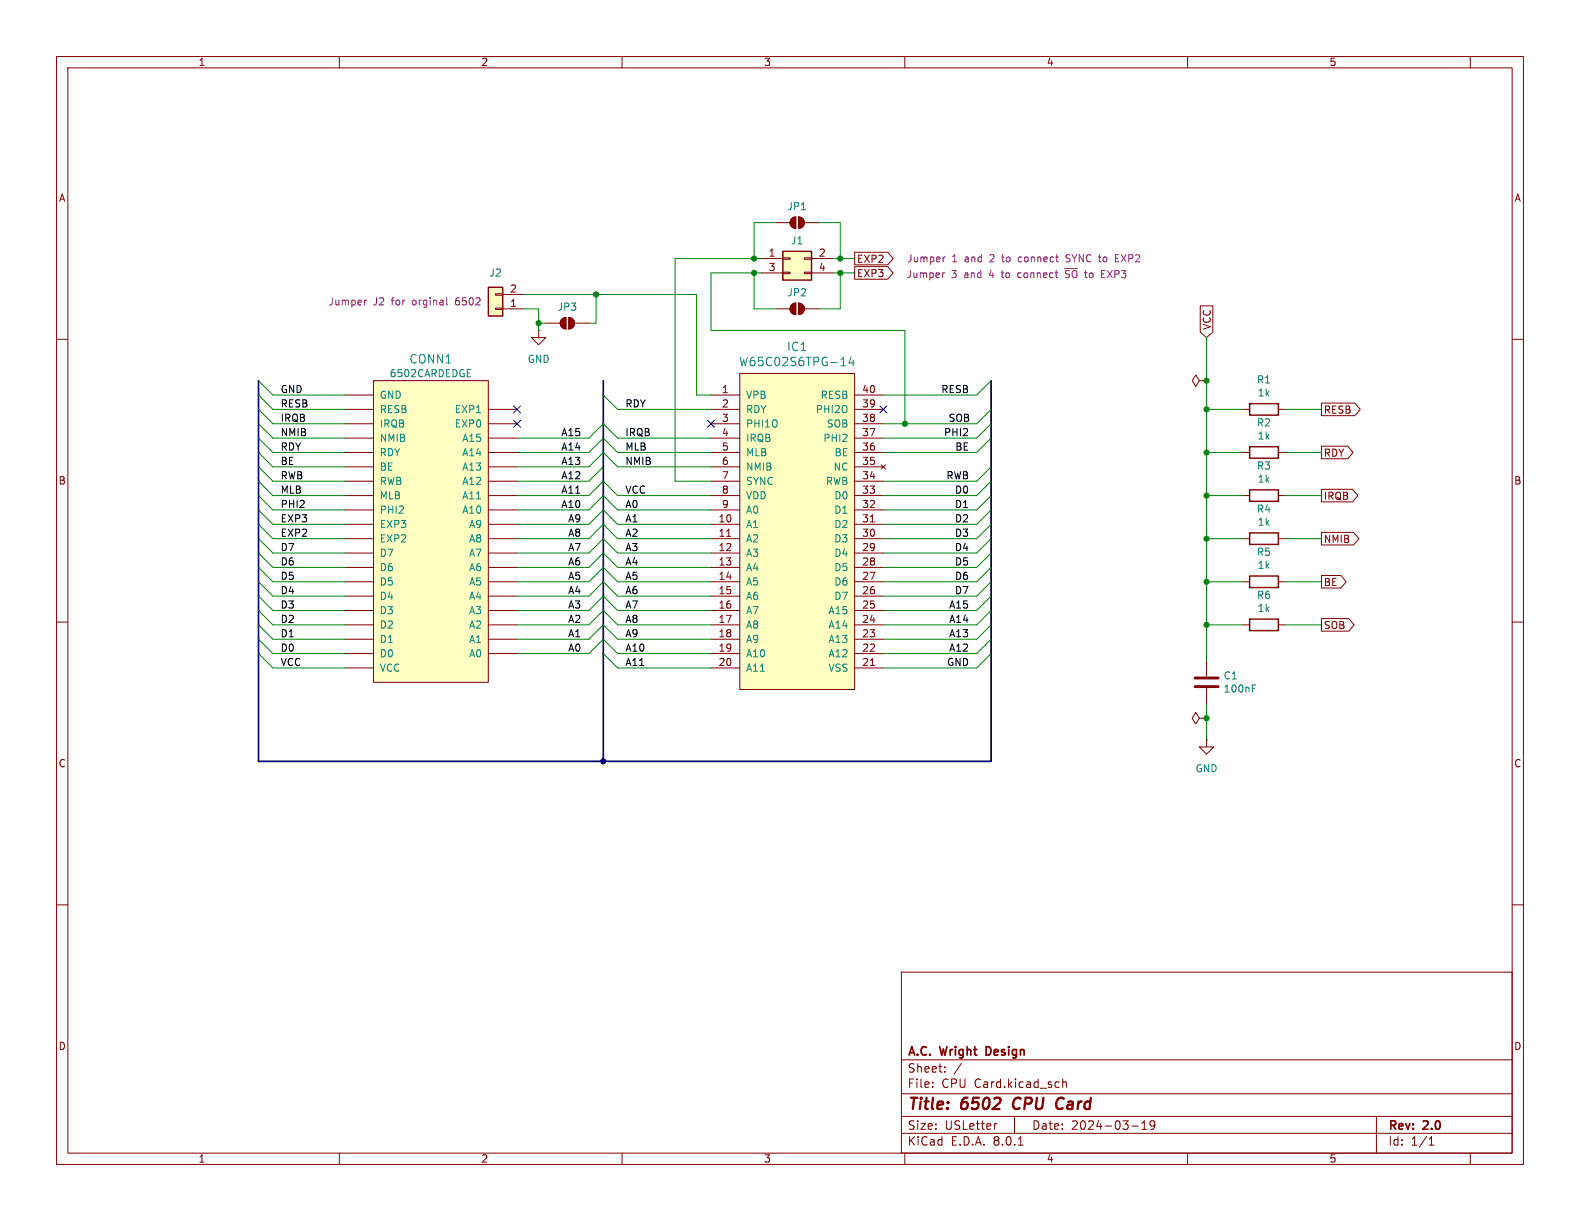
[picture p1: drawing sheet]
<svg xmlns="http://www.w3.org/2000/svg" width="279mm" height="216mm" viewBox="0 0 279 216" stroke-linecap="round" stroke-linejoin="round" font-family="sans-serif">
<g fill="none" stroke="#840000" stroke-width=".18">
<path d="M10 10h259.4v195.9h-259.4zM12 12h255.4v191.9h-255.4zM60 10v2M110 10v2M160 10v2M210 10v2M260 10v2M10 60h2M267.4 60h2M10 110h2M267.4 110h2M10 160h2"/>
<path d="M267.4 160h2M159.4 171.9h108v32h-108zM159.4 197.4h108M159.4 193.4h108M159.4 187.4h108M164.9 192.1v.2M164.9 191.4v.1M167.1 189.4v.2M167.1 188.7v.1M170 188l-1.3 1.9M176.3 198.7l-.3 .1M179.4 197.4v3"/>
<path d="M187.9 190.8v1.5M187.9 191.4l.2-.1 .4 .1 .1 .9M200.1 199.1h1.2M201.9 199.7h.9M201.9 198.6l.5-.4v1.5M204.2 198.8l-.3 .3h-.3l-.2-.3 .1-.5 .4-.1 .2 .1a.99 .99 0 0 1-.3 1.4h-.3M243.4 197.4v6.5M60 203.9v2M110 203.9v2M159.4 200.4h108M160 203.9v2M180.1 202.5h.8"/>
<path d="M210 203.9v2M252.7 202.5h.9M252.7 201.4l.4-.4v1.5M260 203.9v2"/>
</g>
<path d="M179.4 194.4a1.27 1.27 0 0 0 0 1.6M187 196l.3 .1 .5-.1M187.8 194.1l-.5 .1-.2 .2" fill="none" stroke="#840000" stroke-width=".4"/>
<path d="M174.7 185.1h-.3v1.5h.3" fill="none" stroke="#840000" stroke-width=".3"/>
<path d="M66 67.3h20.4v53.4h-20.4z" fill="#ffffc2"/>
<g fill="none" stroke="#840000" stroke-width=".18">
<path d="M137.2 39.4h2.5M140 38.7l.7-.3v2a1.02 1.02 0 0 1-.9-.6 1.02 1.02 0 0 1 .2-1.1zM141.2 38.4a1.02 1.02 0 0 1 1 1 1.02 1.02 0 0 1-1 1zM142.2 39.4h2.6M137.2 54.6h2.5M140 53.9l.7-.3v2a1.02 1.02 0 0 1-.9-.6 1.02 1.02 0 0 1 .2-1.1zM141.2 53.6a1.02 1.02 0 0 1 1 1 1.02 1.02 0 0 1-1 1zM142.2 54.6h2.6M61 77.5h5M61 74.9h5M61 72.4h5M61 69.9h5"/>
<path d="M66 67.3h20.4v53.4h-20.4zM86.4 77.5h5M86.4 74.9h5M86.4 72.4h5M212.1 67.3l-.6-1-.7 1 .7 1 .6-1h1.3M213.4 67.3h.1M219.7 72.4h1.3M226.1 72.4h1.2M61 90.2h5M61 87.6h5M61 85.1h5M61 82.6h5"/>
<path d="M61 80h5M61 97.8h5M61 95.3h5M61 92.7h5M86.4 90.2h5M86.4 87.6h5M86.4 85.1h5M86.4 82.6h5M86.4 80h5M86.4 97.8h5M86.4 95.3h5M86.4 92.7h5"/>
<path d="M219.7 87.6h1.3M219.7 80h1.3M219.7 95.3h1.3M226.1 87.6h1.2M226.1 80h1.2M226.1 95.3h1.2M61 115.6h5M61 113h5M61 110.5h5M61 108h5M61 105.4h5M61 102.9h5"/>
<path d="M61 100.3h5M61 118.1h5M86.4 115.6h5M86.4 113h5M86.4 110.5h5M86.4 108h5M86.4 105.4h5M86.4 102.9h5M86.4 100.3h5M213.4 116.8v2.8M219.7 102.9h1.3M226.1 102.9h1.2"/>
<path d="M212.1 127l-.6-1-.7 1 .7 1 .6-1h1.3M213.4 127h.1M213.4 130.8v1.3h1.2l-1.2 1.3-1.3-1.3h1.3M213.4 130.8h.1M213.4 121.7v2.8"/>
</g>
<path d="M82.6 66.6h.6M82.6 65.3h.6M221.5 121.7h.4M221.5 121.1h.6" fill="none" stroke="#008484" stroke-width=".18"/>
<path d="M221 79h5.1v2h-5.1zM221 71.4h5.1v2h-5.1zM221 86.6h5.1v2h-5.1zM221 94.2h5.1v2.1h-5.1zM221 101.9h5.1v2h-5.1z" fill="none" stroke="#840000" stroke-width=".25"/>
<path d="M211.3 119.9h4.1M211.3 121.4h4.1" fill="none" stroke="#840000" stroke-width=".51"/>
<g fill="#840000" stroke="#840000" stroke-width=".18">
<path d="M140 38.7l.7-.3v2a1.02 1.02 0 0 1-.9-.6 1.02 1.02 0 0 1 .2-1.1z"/>
<path d="M141.2 38.4a1.02 1.02 0 0 1 1 1 1.02 1.02 0 0 1-1 1z"/>
<path d="M140 53.9l.7-.3v2a1.02 1.02 0 0 1-.9-.6 1.02 1.02 0 0 1 .2-1.1z"/>
<path d="M141.2 53.6a1.02 1.02 0 0 1 1 1 1.02 1.02 0 0 1-1 1z"/>
</g>
<path d="M130.8 66h20.3v55.9h-20.3z" fill="#ffffc2"/>
<g fill="none" stroke="#840000" stroke-width=".18">
<path d="M125.7 69.9h5.1M125.7 72.4h5.1M125.7 74.9h5.1M125.7 77.5h5.1M130.8 66h20.3v55.9h-20.3zM151.1 69.9h5.1M151.1 72.4h5.1M151.1 74.9h5.1M151.1 77.5h5.1M125.7 92.7h5.1M125.7 95.3h5.1M125.7 97.8h5.1"/>
<path d="M125.7 90.2h5.1M125.7 87.6h5.1M125.7 85.1h5.1M125.7 82.6h5.1M125.7 80h5.1M128.5 94.8h.7M151.1 92.7h5.1M151.1 95.3h5.1M151.1 97.8h5.1M151.1 90.2h5.1M151.1 87.6h5.1M151.1 85.1h5.1"/>
<path d="M151.1 82.6h5.1M151.1 80h5.1M153.9 92.3h.7M155.8 82.2l.8 .7M156.6 82.2l-.8 .7M125.7 100.3h5.1M125.7 102.9h5.1M125.7 105.4h5.1M125.7 108h5.1M125.7 110.5h5.1M125.7 113h5.1M125.7 115.6h5.1"/>
<path d="M125.7 118.1h5.1M151.1 100.3h5.1M151.1 102.9h5.1M151.1 105.4h5.1M151.1 108h5.1M151.1 110.5h5.1M151.1 113h5.1M151.1 115.6h5.1M151.1 118.1h5.1M153.9 117.7h.7M219.7 110.5h1.3M226.1 110.5h1.2"/>
</g>
<path d="M148.7 64.7h.9M150.5 63.1l-.4 1.1h1M150.9 63.7v1" fill="none" stroke="#008484" stroke-width=".18"/>
<path d="M221 109.5h5.1v2h-5.1z" fill="none" stroke="#840000" stroke-width=".25"/>
<path d="M86.4 50.8h2.5v5.1h-2.5z" fill="#ffffc2"/>
<path d="M87.6 51.9h1.3v.3h-1.3zM87.6 54.5h1.3v.2h-1.3zM88.9 54.6h3.8M88.9 52.1h3.8M95.2 58.4v1.3h1.3l-1.3 1.3-1.2-1.3h1.2M95.2 58.4h.1M96.5 57.2h2.6M99.4 56.4l.7-.3v2.1a1.02 1.02 0 0 1-1-.7 1.02 1.02 0 0 1 .3-1.1zM100.6 56.1a1.02 1.02 0 0 1 1 1.1 1.02 1.02 0 0 1-1 1zM101.6 57.2h2.5" fill="none" stroke="#840000" stroke-width=".18"/>
<path d="M86.4 50.8h2.5v5.1h-2.5z" fill="none" stroke="#840000" stroke-width=".25"/>
<path d="M64.8 53.1l-.3 .1M79 53.7l.2 .2" fill="none" stroke="#840084" stroke-width=".18"/>
<g fill="#840000" stroke="#840000" stroke-width=".18">
<path d="M99.4 56.4l.7-.3v2.1a1.02 1.02 0 0 1-1-.7 1.02 1.02 0 0 1 .3-1.1z"/>
<path d="M100.6 56.1a1.02 1.02 0 0 1 1 1.1 1.02 1.02 0 0 1-1 1z"/>
</g>
<path d="M138.4 44.5h5.1v5h-5.1z" fill="#ffffc2"/>
<g fill="none" stroke="#840000" stroke-width=".18">
<path d="M134.6 45.7h3.8M134.6 48.3h3.8M138.4 48.1h1.3v.3h-1.3zM138.4 45.6h1.3v.2h-1.3zM142.2 48.1h1.3v.3h-1.3zM142.2 45.6h1.3v.2h-1.3zM143.5 45.7h3.8M143.5 48.3h3.8M151.1 44.6h5.9l.9 1.1-.9 1.1h-5.9zM151.1 47.1h5.9l.9 1.2-.9 1.1h-5.9zM212.2 54.1h2.3v4.6l-1.1 1-1.2-1zM233.7 71.3h5.9l.9 1.1-.9 1.1h-5.9z"/>
<path d="M233.7 78.9h4.6l1 1.1-1 1.1h-4.6zM233.7 94.1h5.7l.9 1.2-.9 1.1h-5.7zM233.7 86.5h5.5l.9 1.1-.9 1.1h-5.5zM233.7 109.4h4.8l1 1.1-1 1.1h-4.8zM233.7 101.8h3.4l1 1.1-1 1.1h-3.4z"/>
</g>
<path d="M138.4 44.5h5.1v5h-5.1z" fill="none" stroke="#840000" stroke-width=".25"/>
<g fill="none" stroke="#840084" stroke-width=".18">
<path d="M167 48.2l-.3 .2M167.1 45.5l-.3 .1M180.2 48.2l-.2 .3v.4l.2 .2M180.3 45.5l-.2 .2v.4l.2 .2M188.3 47.5h2.3M188.4 49l.5 .1M188.5 46.2l.5 .1M188.9 47.8h-.3l-.2 .3 .1 .3 .4 .1M189 45h-.3l-.2 .3 .1 .3 .4 .1M194.8 49.1h.6M194.8 47.8h.6M194.8 48.4h.4"/>
<path d="M197.2 46.3h.7M197.2 45h.7M197.2 45.6h.5"/>
</g>
<path d="M45.7 67.3v67.3h129.6v-67.3M106.7 67.3v67.3" fill="none" stroke="#000084" stroke-width=".3"/>
<g fill="none" stroke="#008400" stroke-width=".18">
<path d="M137.2 39.4h-3.9v6.3M144.8 39.4h3.8v6.3M92.7 54.6h2.5v3.8M92.7 52.1h30.5v17.8h2.5M95.2 57.2h1.3M105.4 52.1v5.1h-1.3M133.3 48.3v6.3h3.9M134.6 45.7h-15.2v39.4h6.3M134.6 48.3h-8.9v10.1h34.3v16.5M147.3 48.3h3.8M147.3 45.7h3.8M148.6 48.3v6.3h-3.8"/>
<path d="M213.4 59.7v57.1M45.7 72.4l2.6 2.5h12.7M45.7 67.3l2.6 2.6h12.7M45.7 77.5l2.6 2.5h12.7M45.7 69.9l2.6 2.5h12.7M45.7 74.9l2.6 2.6h12.7M91.4 77.5h12.7l2.6-2.6 2.5 2.6h16.5M106.7 69.9l2.5 2.5h16.5M175.3 72.4l-2.6 2.5h-16.5M175.3 67.3l-2.6 2.6h-16.5M175.3 77.5l-2.6 2.5h-16.5M175.3 74.9l-2.6 2.6h-16.5"/>
<path d="M213.4 72.4h6.3M227.3 72.4h6.4M45.7 90.2l2.6 2.5h12.7M45.7 95.3l2.6 2.5h12.7M45.7 97.8l2.6 2.5h12.7M45.7 92.7l2.6 2.6h12.7M45.7 87.6l2.6 2.6h12.7M45.7 85.1l2.6 2.5h12.7M45.7 80l2.6 2.6h12.7M45.7 82.6l2.6 2.5h12.7M91.4 92.7h12.7l2.6-2.5 2.5 2.5h16.5M91.4 97.8h12.7l2.6-2.5 2.5 2.5h16.5"/>
<path d="M91.4 95.3h12.7l2.6-2.6 2.5 2.6h16.5M91.4 90.2h12.7l2.6-2.6 2.5 2.6h16.5M91.4 87.6h12.7l2.6-2.5 2.5 2.5h16.5M91.4 82.6h12.7l2.6-2.6 2.5 2.6h16.5M91.4 80h12.7l2.6-2.5 2.5 2.5h16.5M106.7 82.6l-2.6 2.5h-12.7M175.3 90.2l-2.6 2.5h-16.5M175.3 95.3l-2.6 2.5h-16.5M175.3 97.8l-2.6 2.5h-16.5M175.3 92.7l-2.6 2.6h-16.5M175.3 87.6l-2.6 2.6h-16.5M175.3 85.1l-2.6 2.5h-16.5"/>
<path d="M175.3 82.6l-2.6 2.5h-16.5M213.4 95.3h6.3M213.4 87.6h6.3M213.4 80h6.3M227.3 95.3h6.4M227.3 87.6h6.4M227.3 80h6.4M45.7 115.6l2.6 2.5h12.7M45.7 108l2.6 2.5h12.7M45.7 113l2.6 2.6h12.7M45.7 110.5l2.6 2.5h12.7M45.7 102.9l2.6 2.5h12.7"/>
<path d="M45.7 100.3l2.6 2.6h12.7M45.7 105.4l2.6 2.6h12.7M91.4 110.5h12.7l2.6-2.5 2.5 2.5h16.5M91.4 115.6h12.7l2.6-2.6 2.5 2.6h16.5M91.4 113h12.7l2.6-2.5 2.5 2.5h16.5M91.4 105.4h12.7l2.6-2.5 2.5 2.5h16.5M91.4 102.9h12.7l2.6-2.6 2.5 2.6h16.5M91.4 108h12.7l2.6-2.6 2.5 2.6h16.5M91.4 100.3h12.7l2.6-2.5 2.5 2.5h16.5M106.7 115.6l2.5 2.5h16.5M175.3 115.6l-2.6 2.5h-16.5M175.3 108l-2.6 2.5h-16.5"/>
<path d="M175.3 113l-2.6 2.6h-16.5M175.3 110.5l-2.6 2.5h-16.5M175.3 102.9l-2.6 2.5h-16.5M175.3 100.3l-2.6 2.6h-16.5M175.3 105.4l-2.6 2.6h-16.5M213.4 110.5h6.3M213.4 102.9h6.3M227.3 110.5h6.4M227.3 102.9h6.4M213.4 124.5v6.3"/>
</g>
<path d="M90.8 74.3l1.2 1.2M90.8 71.8l1.2 1.2M92 74.3l-1.2 1.2M92 71.8l-1.2 1.2M125.1 74.3l1.2 1.2M126.3 74.3l-1.2 1.2M155.6 71.8l1.2 1.2M156.8 71.8l-1.2 1.2" fill="none" stroke="#000084" stroke-width=".18"/>
<g fill="#008400" stroke="#008400" stroke-width=".18">
<circle cx="95.2" cy="57.2" r=".46"/>
<circle cx="160" cy="74.9" r=".46"/>
<circle cx="105.4" cy="52.1" r=".46"/>
<circle cx="148.6" cy="45.7" r=".46"/>
<circle cx="148.6" cy="48.3" r=".46"/>
<circle cx="133.3" cy="45.7" r=".46"/>
<circle cx="133.3" cy="48.3" r=".46"/>
<circle cx="213.4" cy="110.5" r=".46"/>
<circle cx="213.4" cy="127" r=".46"/>
<circle cx="213.4" cy="67.3" r=".46"/>
<circle cx="213.4" cy="72.4" r=".46"/>
<circle cx="213.4" cy="87.6" r=".46"/>
<circle cx="213.4" cy="80" r=".46"/>
<circle cx="213.4" cy="102.9" r=".46"/>
<circle cx="213.4" cy="95.3" r=".46"/>
</g>
<circle cx="106.7" cy="134.6" r=".46" fill="#000084" stroke="#000084" stroke-width=".18"/>
<g font-size="2.8" fill="#840000">
<text x="160.4" y="196.8">Title:</text>
<text x="170.1" y="196.8">6502</text>
<text x="180" y="196.8">CPU</text>
<text x="188.4" y="196.8">Card</text>
</g>
<g font-size="2.1" fill="#008484">
<text x="72.3" y="64.5">CONN1</text>
<text x="130.6" y="65">W65C02S6TPG-14</text>
<text x="139.1" y="62.3">IC1</text>
</g>
<g font-size="2.1" fill="#840000">
<text x="160.4" y="189.9">Sheet:</text>
<text x="160.4" y="187.1">A.C.</text>
<text x="166.4" y="187.1">Wright</text>
<text x="175" y="187.1">Design</text>
<text x="160.4" y="192.6">File:</text>
<text x="166.5" y="192.6">CPU Card.kicad_sch</text>
<text x="160.4" y="202.8">KiCad</text>
<text x="160.4" y="200">Size:</text>
<text x="167.1" y="200">USLetter</text>
<text x="168.1" y="202.8">E.D.A.</text>
<text x="175.7" y="202.8">8.0.1</text>
<text x="182.4" y="200">Date:</text>
<text x="189.4" y="200">2024-03-19</text>
<text x="245.4" y="200.2">Rev:</text>
<text x="245.4" y="202.8">Id:</text>
<text x="249.5" y="202.8">1/1</text>
<text x="251.8" y="200.2">2.0</text>
</g>
<g font-size="1.8" fill="#840000">
<text x="35" y="11.9">1</text>
<text x="85" y="11.9">2</text>
<text x="135" y="11.9">3</text>
<text x="185" y="11.9">4</text>
<text x="235" y="11.9">5</text>
<text x="10.3" y="35.9">A</text>
<text x="267.7" y="35.9">A</text>
<text x="135.8" y="45.5">1</text>
<text x="144.7" y="45.5">2</text>
<text x="151.4" y="46.7">EXP2</text>
<text x="90.1" y="51.8">2</text>
<text x="135.8" y="48">3</text>
<text x="144.7" y="48">4</text>
<text x="151.4" y="49.2">EXP3</text>
<text x="90.1" y="54.4">1</text>
<text x="214.3" y="58.4" transform="rotate(-90 214.3 58.4)">VCC</text>
<text x="127.6" y="69.6">1</text>
<text x="152.4" y="69.6">40</text>
<text x="127.6" y="72.1">2</text>
<text x="127.6" y="74.7">3</text>
<text x="127.6" y="77.2">4</text>
<text x="152.4" y="77.2">37</text>
<text x="152.4" y="74.7">38</text>
<text x="152.4" y="72.1">39</text>
<text x="234" y="73.3">RESB</text>
<text x="127.6" y="79.8">5</text>
<text x="127.6" y="82.3">6</text>
<text x="152.4" y="82.3">35</text>
<text x="152.4" y="79.8">36</text>
<text x="234" y="81">RDY</text>
<text x="10.3" y="85.9">B</text>
<text x="127.6" y="84.8">7</text>
<text x="127.6" y="87.4">8</text>
<text x="127.6" y="89.9">9</text>
<text x="152.4" y="89.9">32</text>
<text x="152.4" y="87.4">33</text>
<text x="152.4" y="84.8">34</text>
<text x="234" y="88.6">IRQB</text>
<text x="267.7" y="85.9">B</text>
<text x="127" y="92.5">10</text>
<text x="127" y="95">11</text>
<text x="152.4" y="95">30</text>
<text x="152.4" y="92.5">31</text>
<text x="127" y="97.5">12</text>
<text x="127" y="100.1">13</text>
<text x="152.4" y="100.1">28</text>
<text x="152.4" y="97.5">29</text>
<text x="234" y="96.2">NMIB</text>
<text x="127" y="102.6">14</text>
<text x="127" y="105.2">15</text>
<text x="127" y="107.7">16</text>
<text x="152.4" y="107.7">25</text>
<text x="152.4" y="105.2">26</text>
<text x="152.4" y="102.6">27</text>
<text x="234" y="103.8">BE</text>
<text x="127" y="110.2">17</text>
<text x="127" y="112.8">18</text>
<text x="152.4" y="112.8">23</text>
<text x="152.4" y="110.2">24</text>
<text x="234" y="111.4">SOB</text>
<text x="127" y="115.3">19</text>
<text x="127" y="117.9">20</text>
<text x="152.4" y="117.9">21</text>
<text x="152.4" y="115.3">22</text>
<text x="10.3" y="135.9">C</text>
<text x="267.7" y="135.9">C</text>
<text x="10.3" y="185.9">D</text>
<text x="267.7" y="185.9">D</text>
<text x="35" y="205.8">1</text>
<text x="85" y="205.8">2</text>
<text x="135" y="205.8">3</text>
<text x="185" y="205.8">4</text>
<text x="235" y="205.8">5</text>
</g>
<g font-size="1.8" fill="#008484">
<text x="139.1" y="37.4">JP1</text>
<text x="139.8" y="43.4">J1</text>
<text x="86.4" y="49.1">J2</text>
<text x="139.1" y="52.6">JP2</text>
<text x="98.5" y="55.1">JP3</text>
<text x="93.2" y="64.4">GND</text>
<text x="67.1" y="70.7">GND</text>
<text x="68.8" y="66.9">6502CARDEDGE</text>
<text x="131.8" y="70.7">VPB</text>
<text x="145" y="70.7">RESB</text>
<text x="222.2" y="68">R1</text>
<text x="222.3" y="70.3">1k</text>
<text x="67.1" y="75.8">IRQB</text>
<text x="67.1" y="73.3">RESB</text>
<text x="80.3" y="75.8">EXP0</text>
<text x="80.3" y="73.3">EXP1</text>
<text x="131.8" y="73.3">RDY</text>
<text x="131.8" y="75.8">PHI1O</text>
<text x="144.2" y="73.3">PHI2O</text>
<text x="146.1" y="75.8">SOB</text>
<text x="222.2" y="75.6">R2</text>
<text x="222.3" y="77.9">1k</text>
<text x="67.1" y="83.4">BE</text>
<text x="67.1" y="78.3">NMIB</text>
<text x="67.1" y="80.9">RDY</text>
<text x="81.6" y="83.4">A13</text>
<text x="81.6" y="80.9">A14</text>
<text x="81.6" y="78.3">A15</text>
<text x="131.8" y="78.3">IRQB</text>
<text x="131.8" y="80.9">MLB</text>
<text x="131.8" y="83.4">NMIB</text>
<text x="145.5" y="78.3">PHI2</text>
<text x="147.3" y="83.4">NC</text>
<text x="147.5" y="80.9">BE</text>
<text x="222.2" y="83.2">R3</text>
<text x="67.1" y="88.5">MLB</text>
<text x="67.1" y="86">RWB</text>
<text x="81.6" y="88.5">A11</text>
<text x="81.6" y="86">A12</text>
<text x="131.8" y="86">SYNC</text>
<text x="131.8" y="88.5">VDD</text>
<text x="145.9" y="86">RWB</text>
<text x="147.4" y="88.5">D0</text>
<text x="222.3" y="85.5">1k</text>
<text x="67.1" y="93.6">EXP3</text>
<text x="67.1" y="91">PHI2</text>
<text x="81.6" y="91">A10</text>
<text x="82.8" y="93.6">A9</text>
<text x="131.8" y="93.6">A1</text>
<text x="131.8" y="91">A0</text>
<text x="147.4" y="93.6">D2</text>
<text x="147.4" y="91">D1</text>
<text x="222.2" y="90.9">R4</text>
<text x="222.3" y="93.2">1k</text>
<text x="67.1" y="101.2">D6</text>
<text x="67.1" y="98.7">D7</text>
<text x="67.1" y="96.1">EXP2</text>
<text x="82.8" y="101.2">A6</text>
<text x="82.8" y="98.7">A7</text>
<text x="82.8" y="96.1">A8</text>
<text x="131.8" y="96.1">A2</text>
<text x="131.8" y="98.7">A3</text>
<text x="131.8" y="101.2">A4</text>
<text x="147.4" y="101.2">D5</text>
<text x="147.4" y="98.7">D4</text>
<text x="147.4" y="96.1">D3</text>
<text x="222.2" y="98.5">R5</text>
<text x="222.3" y="100.8">1k</text>
<text x="67.1" y="106.3">D4</text>
<text x="67.1" y="103.7">D5</text>
<text x="82.8" y="106.3">A4</text>
<text x="82.8" y="103.7">A5</text>
<text x="131.8" y="103.7">A5</text>
<text x="131.8" y="106.3">A6</text>
<text x="147.4" y="106.3">D7</text>
<text x="147.4" y="103.7">D6</text>
<text x="222.2" y="106.1">R6</text>
<text x="67.1" y="113.9">D1</text>
<text x="67.1" y="111.4">D2</text>
<text x="67.1" y="108.8">D3</text>
<text x="82.8" y="113.9">A1</text>
<text x="82.8" y="111.4">A2</text>
<text x="82.8" y="108.8">A3</text>
<text x="131.8" y="108.8">A7</text>
<text x="131.8" y="111.4">A8</text>
<text x="131.8" y="113.9">A9</text>
<text x="146.4" y="113.9">A13</text>
<text x="146.4" y="111.4">A14</text>
<text x="146.4" y="108.8">A15</text>
<text x="222.3" y="108.4">1k</text>
<text x="67.1" y="116.4">D0</text>
<text x="67.1" y="119">VCC</text>
<text x="82.8" y="116.4">A0</text>
<text x="131.8" y="116.4">A10</text>
<text x="131.8" y="119">A11</text>
<text x="146.4" y="119">VSS</text>
<text x="146.4" y="116.4">A12</text>
<text x="216.3" y="120.3">C1</text>
<text x="216.3" y="122.7">100nF</text>
<text x="211.3" y="136.8">GND</text>
</g>
<g font-size="1.8" fill="#840084">
<text x="160.3" y="46.6">Jumper</text>
<text x="168.3" y="46.6">1</text>
<text x="170.7" y="46.6">and</text>
<text x="175.3" y="46.6">2</text>
<text x="177.7" y="46.6">to</text>
<text x="180.7" y="46.6">connect</text>
<text x="189.4" y="46.6">SYNC to</text>
<text x="198.5" y="46.6">EXP2</text>
<text x="160.2" y="49.4">Jumper</text>
<text x="168.2" y="49.4">3</text>
<text x="170.6" y="49.4">and</text>
<text x="175.2" y="49.4">4</text>
<text x="177.6" y="49.4">to</text>
<text x="180.7" y="49.4">connect</text>
<text x="189.3" y="49.4">~{SO}</text>
<text x="193" y="49.4">to</text>
<text x="196" y="49.4">EXP3</text>
<text x="58" y="54.2">Jumper</text>
<text x="66" y="54.2">J2</text>
<text x="69.4" y="54.2">for</text>
<text x="73.2" y="54.2">orginal</text>
<text x="81" y="54.2">6502</text>
</g>
<g font-size="1.8">
<text x="49.5" y="69.6">GND</text>
<text x="166.3" y="69.6">RESB</text>
<text x="49.5" y="77.2">NMIB</text>
<text x="49.5" y="72.1">RESB</text>
<text x="49.5" y="74.7">IRQB</text>
<text x="99.2" y="77.2">A15</text>
<text x="110.5" y="72.1">RDY</text>
<text x="110.5" y="77.2">IRQB</text>
<text x="166.8" y="77.2">PHI2</text>
<text x="167.6" y="74.7">SOB</text>
<text x="49.5" y="82.3">BE</text>
<text x="49.5" y="79.7">RDY</text>
<text x="99.2" y="82.3">A13</text>
<text x="99.2" y="79.7">A14</text>
<text x="110.5" y="82.3">NMIB</text>
<text x="110.5" y="79.7">MLB</text>
<text x="168.8" y="79.7">BE</text>
<text x="49.5" y="87.4">MLB</text>
<text x="49.5" y="84.8">RWB</text>
<text x="49.5" y="89.9">PHI2</text>
<text x="99.2" y="84.8">A12</text>
<text x="99.2" y="89.9">A10</text>
<text x="99.2" y="87.4">A11</text>
<text x="110.5" y="89.9">A0</text>
<text x="110.5" y="87.4">VCC</text>
<text x="167.3" y="84.8">RWB</text>
<text x="168.8" y="87.4">D0</text>
<text x="168.8" y="89.9">D1</text>
<text x="49.5" y="92.4">EXP3</text>
<text x="49.5" y="95">EXP2</text>
<text x="100.4" y="92.4">A9</text>
<text x="100.4" y="95">A8</text>
<text x="110.5" y="92.4">A1</text>
<text x="110.5" y="95">A2</text>
<text x="168.8" y="92.4">D2</text>
<text x="168.8" y="95">D3</text>
<text x="49.5" y="100.1">D6</text>
<text x="49.5" y="97.5">D7</text>
<text x="100.4" y="100.1">A6</text>
<text x="100.4" y="97.5">A7</text>
<text x="110.5" y="100.1">A4</text>
<text x="110.5" y="97.5">A3</text>
<text x="168.8" y="100.1">D5</text>
<text x="168.8" y="97.5">D4</text>
<text x="49.5" y="102.6">D5</text>
<text x="49.5" y="107.7">D3</text>
<text x="49.5" y="105.1">D4</text>
<text x="100.4" y="105.1">A4</text>
<text x="100.4" y="107.7">A3</text>
<text x="100.4" y="102.6">A5</text>
<text x="110.5" y="102.6">A5</text>
<text x="110.5" y="107.7">A7</text>
<text x="110.5" y="105.1">A6</text>
<text x="167.7" y="107.7">A15</text>
<text x="168.8" y="105.1">D7</text>
<text x="168.8" y="102.6">D6</text>
<text x="49.5" y="112.8">D1</text>
<text x="49.5" y="110.2">D2</text>
<text x="100.4" y="112.8">A1</text>
<text x="100.4" y="110.2">A2</text>
<text x="110.5" y="110.2">A8</text>
<text x="110.5" y="112.8">A9</text>
<text x="167.7" y="110.2">A14</text>
<text x="167.7" y="112.8">A13</text>
<text x="49.5" y="117.8">VCC</text>
<text x="49.5" y="115.3">D0</text>
<text x="100.4" y="115.3">A0</text>
<text x="110.5" y="115.3">A10</text>
<text x="110.5" y="117.8">A11</text>
<text x="167.4" y="117.8">GND</text>
<text x="167.7" y="115.3">A12</text>
</g>
</svg>
